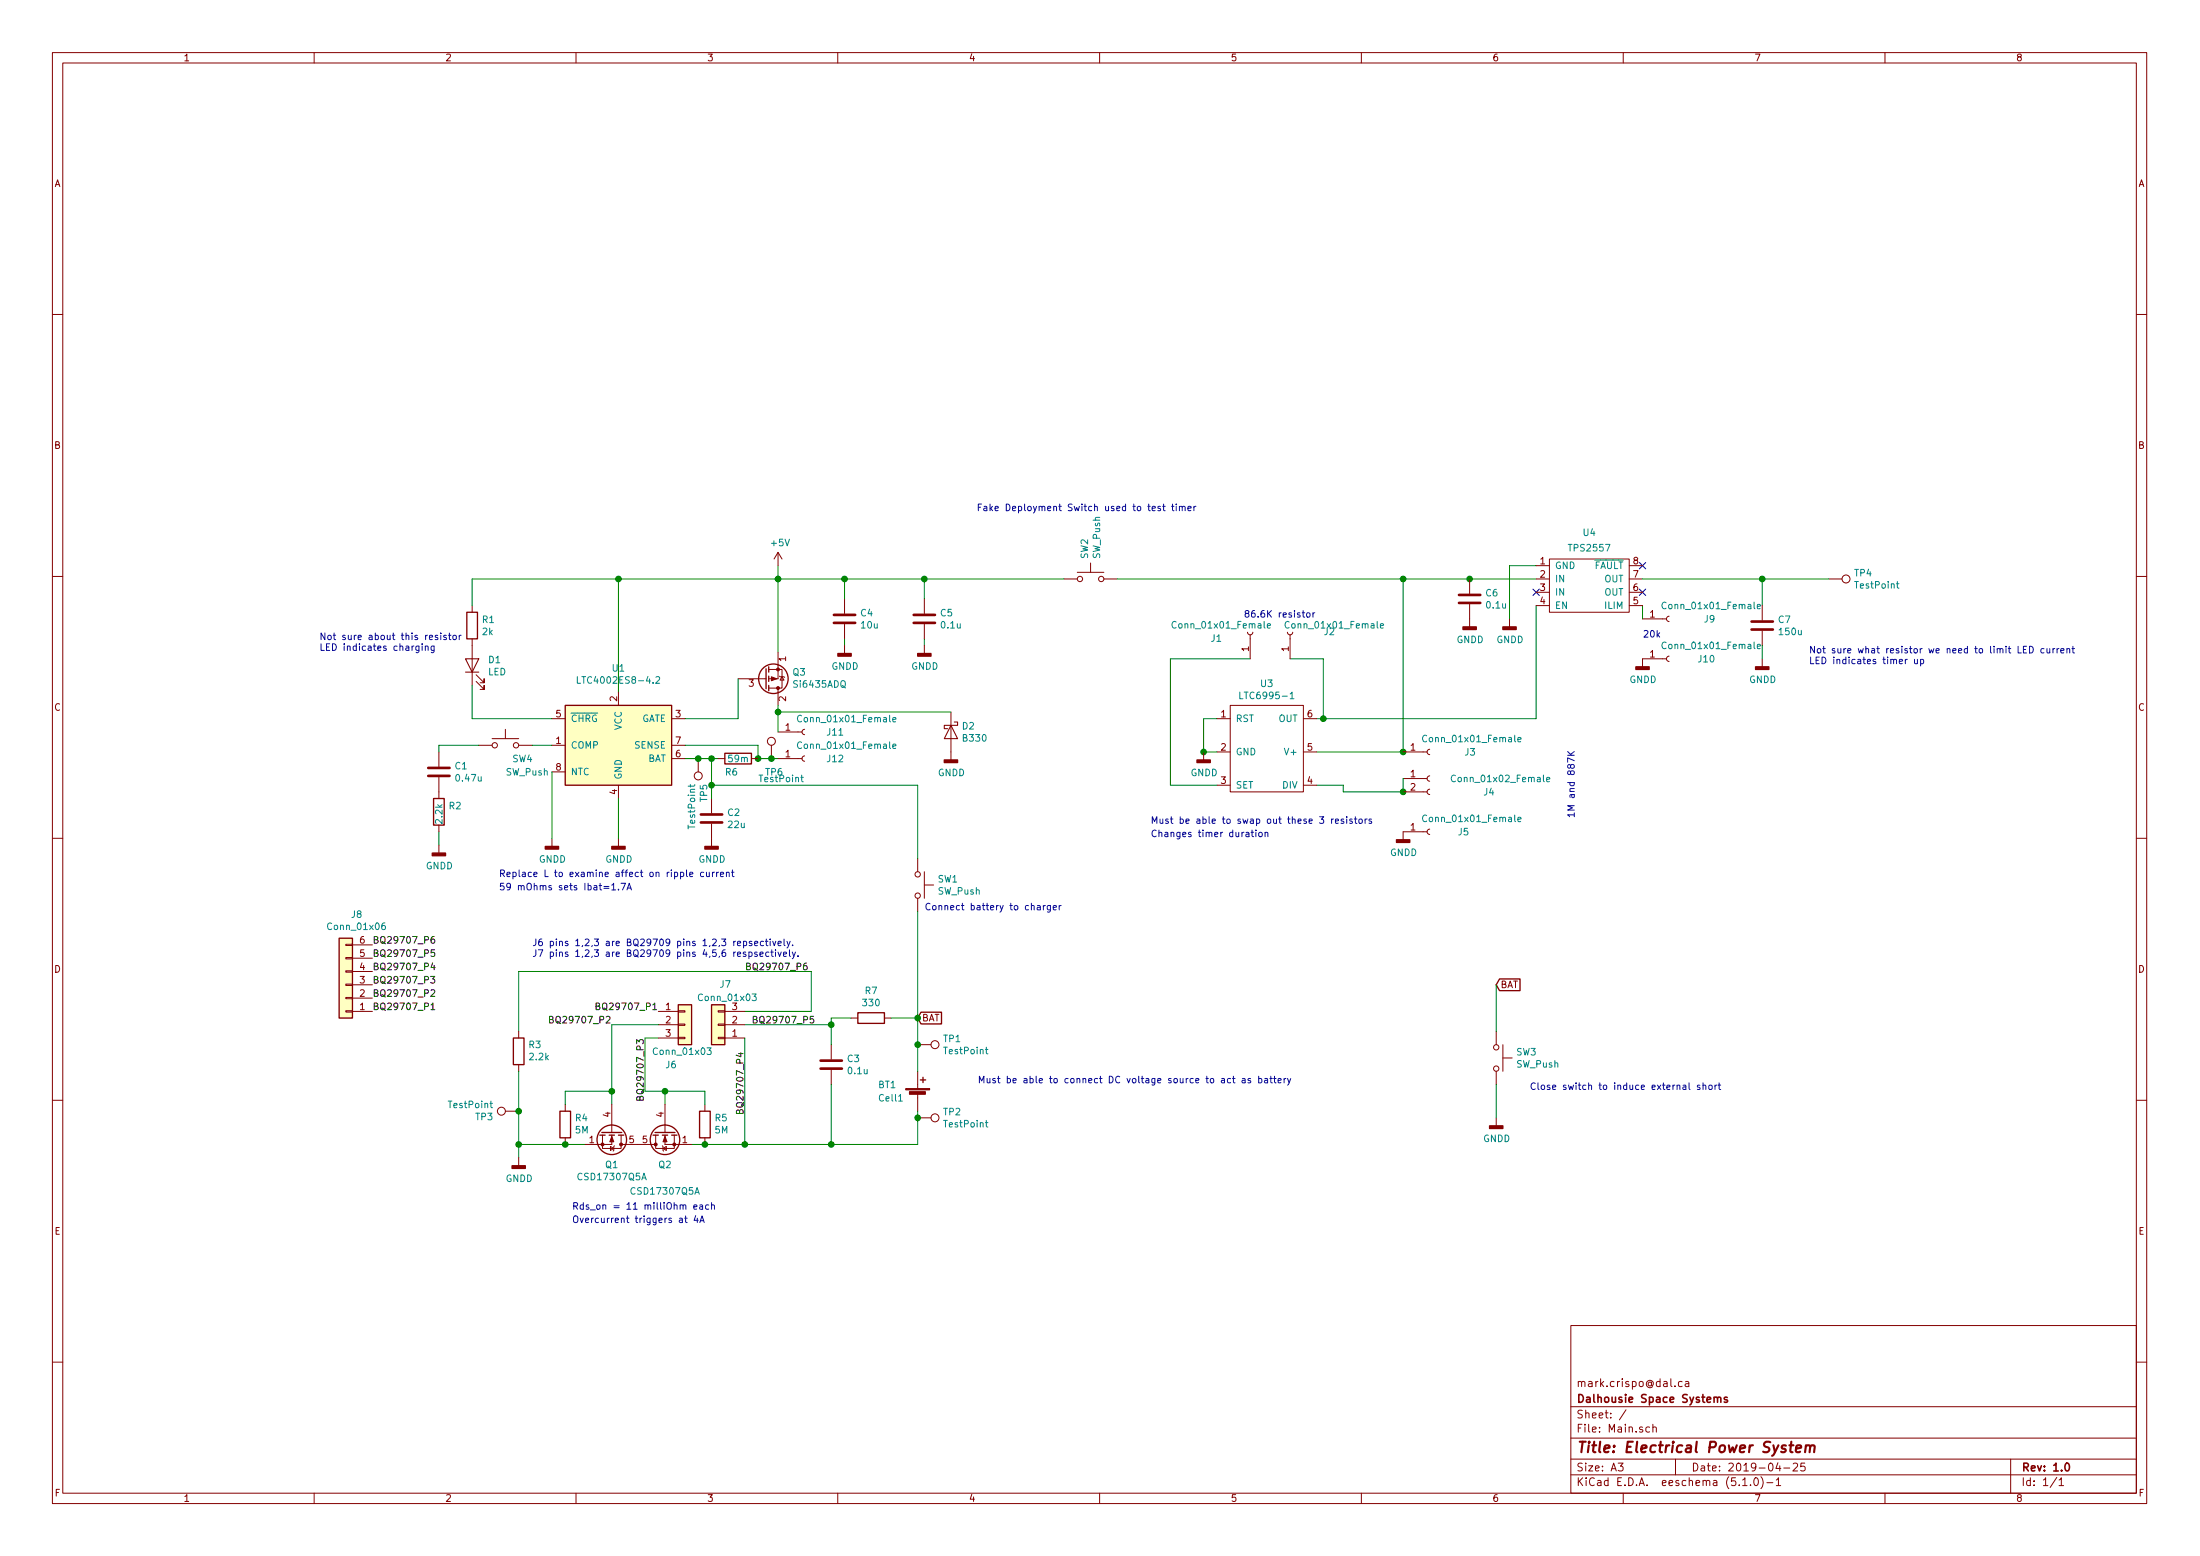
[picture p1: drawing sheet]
<svg xmlns="http://www.w3.org/2000/svg" width="420mm" height="297mm" viewBox="0 0 420 297" stroke-linecap="round" stroke-linejoin="round" font-family="sans-serif">
<g fill="none" stroke="#840000" stroke-width=".19">
<path d="M10 10h400v277h-400zM12 12h396v273.1h-396zM60 10v2M110 10v2M160 10v2M210 10v2M260 10v2M310 10v2M360 10v2M10 60h2M408 60h2M10 110h2"/>
<path d="M90.2 115.6v1.3M148.6 105.4v2.6M148.6 105.4l-.8 1.3M148.6 105.4l.8 1.3M161.3 114.3v2.8M161.3 119.2v2.8M176.5 114.3v2.8M176.5 119.2v2.8M203.2 110.5h2.5M205.7 109.3h5.1M208.3 107.5v1.8M210.8 110.5h2.6"/>
<path d="M280.7 110.5v2.8M280.7 115.4v4.3M288.3 118.1v1.6M293.4 110.5h2.5M293.4 108h2.5M293.4 113.1h2.5M293.4 115.6h2.5M295.9 106.7h15.2v10.2h-15.2zM311.1 110.5h2.6M311.1 108h2.6M311.1 113.1h2.6M311.1 115.6h2.6"/>
<path d="M313.7 118.1h4.6M318.8 117.6l-.3 .1-.2 .4 .1 .4 .4 .2M336.5 115.6v2.8M349.2 110.5h2.6M408 110h2M90.2 122v8.8M90.9 130.1l1.6 1.5v-.8v.8h-.8M90.9 128.8l1.6 1.5v-.7v.7h-.8M96.5 139.2v1.8M105.4 137.2h2.5M118.1 132.1v2.6M128.3 137.2h2.5"/>
<path d="M141 129.6h5M146.1 129.6h.2M146.8 127.8h2.6v3.6h-.8M146.8 131.4h1.8M148.6 124.5v5.1h-1.8M148.6 131.4v3.3M148.6 139.7h4.6M148.8 129.1l1.1 .2M149.4 129.2l.3 .6h-.7zM153.7 139.2l-.3 .1-.2 .4 .1 .3 .4 .2M161.3 123.2v1.6M176.5 123.2v1.6"/>
<path d="M181.6 135.9v9.2M232.4 137.2h2.5M234.9 134.7h14v16.5h-14zM238.3 120.7l.1 .3 .3 .2 .4-.1 .2-.4M238.8 121.2v4.6M245.9 120.7l.1 .3 .3 .2 .4-.1 .2-.4M246.4 121.2v4.6M248.9 137.2h2.6M318.3 125.8h-4.6v1.5M318.8 125.3l-.3 .1-.2 .3 .1 .4 .4 .2M336.5 120.4v2.8M336.5 125.8v1.5"/>
<path d="M83.8 143.5v2.8M83.8 148.4v4M83.8 157.5v1.3M91.4 142.3h2.6M94 141h5.1M99.1 142.3h2.5M105.4 142.3h2.5M105.4 147.4h2.5M118.1 149.9v2.5M128.3 142.3h2.5M128.3 144.8h2.5M133.3 144.8v2.6"/>
<path d="M135.9 152.4v2.8M135.9 157.3v4.3M137.2 144.8h1.2M143.5 144.8h1.3M147.3 142.3v2.5M148.6 144.8h4.6M153.7 144.3l-.3 .1-.2 .3 .1 .4 .4 .2M229.9 143.5v1.6M232.4 143.5h2.5M232.4 149.9h2.5M248.9 143.5h2.6M248.9 149.9h2.6"/>
<path d="M268 143.5h4.5M268 151.2h4.5M268 148.6h4.5M272.5 158.8h-4.5v1.5M273 143l-.3 .1-.2 .4 .1 .4 .4 .2M273 150.7l-.3 .1-.2 .3 .1 .4 .4 .2M273 148.1l-.3 .1-.2 .4 .1 .3 .4 .2M273 158.3l-.3 .1-.2 .3 .1 .4 .4 .2M10 160h2M83.8 161.3v1.6M105.4 160.1v1.5M118.1 160.1v1.5"/>
<path d="M175.3 163.9v2.5M175.3 171.5v2.5M176.5 166.4v5.1M176.5 168.9h1.8M408 160h2M66 180.2h1.3v.3h-1.3zM66 182.8h1.3v.2h-1.3zM66 185.3h1.3v.3h-1.3zM66 187.9h1.3v.2h-1.3zM66 190.4h1.3v.3h-1.3zM66 192.9h1.3v.3h-1.3zM67.3 193.1h3.8"/>
<path d="M67.3 190.5h3.8M67.3 188h3.8M67.3 185.5h3.8M67.3 182.9h3.8M67.3 180.4h3.8M99.1 196.9v1.3M125.7 193.1h3.8M125.7 195.6h3.8M125.7 198.2h3.8M129.5 198h1.3v.3h-1.3zM129.5 195.5h1.3v.2h-1.3zM129.5 192.9h1.3v.3h-1.3z"/>
<path d="M137.2 192.9h1.2v.3h-1.2zM137.2 195.5h1.2v.2h-1.2zM137.2 198h1.2v.3h-1.2zM138.4 193.1h3.8M138.4 195.6h3.8M138.4 198.2h3.8M158.7 199.4v2.8M162.6 194.3h1.2M168.9 194.3h1.3M175.3 199.4h2.5M285.7 196.9v2.5M287 199.4v5.1"/>
<path d="M10 210h2M96.5 212.1h2.6M99.1 203.2v1.3M107.9 210.9v1.2M107.9 217.2v1.3M115.1 216.7v2.5h3.5v-.7M116.6 218.9l.6 .3-.6 .4zM116.8 210.9v5.3M116.8 216.7v1.8h-5M117.3 218.7l-.2 1M118.6 216.7v1.8M118.6 218.5h6.6"/>
<path d="M125.2 216.7v1.8M126.5 218.7l.2 1M126.6 219.2l.7-.3v.7zM127 216.7v1.8h5.1M127 210.9v5.3M128.8 216.7v2.5h-3.6v-.7M134.6 210.9v1.2M134.6 217.2v1.3M158.7 204.3v2.7M175.3 204.5v3.3M175.3 208.8v3.3M175.3 213.4h2.5"/>
<path d="M285.7 204.5v2.5M285.7 213.4v1.5M287 202h1.8M408 210h2M99.1 221v1.5M300 253h108v32.1h-108zM10 260h2M300 278.5h108M300 274.5h108M300 268.5h108M309 279.3h1l-.5 .6 .4 .1v.7l-.2 .1-.7-.1M310.5 269.1l-1.2 2"/>
<path d="M315 272.5l-.4-.1-.3 .3 .1 .6 .2 .1 .4-.1M315.7 272.5a.37 .37 0 0 1 .6 .1v.8M315.7 271.9v1.5M320 278.5v3M321.3 263.8l-.5-.1-.3 .3 .1 .6 .2 .1 .5-.1M321.9 263.8h.6v.9M322.5 264.1h-.5l-.2 .2 .2 .4 .5-.1M339.5 279.2l-.3 1.1h.9M339.9 279.8v1M342.5 279.5l.5-.2 .3 .2v.2l-.9 1.1h.9M344.7 279.3h-.7l-.1 .7 .2-.1h.5l.2 .3-.1 .5-.3 .1-.5-.1M384 278.5v6.6"/>
<path d="M408 260h2M60 285.1v1.9M110 285.1v1.9M160 285.1v1.9M210 285.1v1.9M260 285.1v1.9M300 281.5h108M310 285.1v1.9M332.8 282.5l.4-.4v1.5M332.8 283.6h.9M334.3 283.5v.1M335.2 282.2l.1-.1a.8 .8 0 0 1 .5 .8 .8 .8 0 0 1-.5 .7 1 1 0 0 1-.1-1.4z"/>
<path d="M336.3 281.9a1.71 1.71 0 0 1 0 2.3M337.4 283h1.2M339.2 282.5l.4-.4v1.5M339.2 283.6h.9M340.7 280.2h1.1M360 285.1v1.9M392.8 282l-1.3 2M393.2 282.5l.5-.4v1.5M393.2 283.6h.9"/>
<circle cx="206.2" cy="110.5" r=".51"/>
<circle cx="210.3" cy="110.5" r=".51"/>
<circle cx="352.6" cy="110.5" r=".76"/>
<circle cx="94.5" cy="142.3" r=".51"/>
<circle cx="98.6" cy="142.3" r=".51"/>
<circle cx="133.3" cy="148.1" r=".76"/>
<circle cx="147.3" cy="141.5" r=".76"/>
<circle cx="175.3" cy="171" r=".51"/>
<circle cx="175.3" cy="166.9" r=".51"/>
<circle cx="178.6" cy="199.4" r=".76"/>
<circle cx="285.7" cy="199.9" r=".51"/>
<circle cx="95.8" cy="212.1" r=".76"/>
<circle cx="178.6" cy="213.4" r=".76"/>
<circle cx="285.7" cy="204" r=".51"/>
</g>
<path d="M327.4 266.8a.37 .37 0 0 1 .6 .1v.8M328 266.9l.2-.2 .4 .1 .1 .9M329.9 266.8a.37 .37 0 0 0-.6 .1l.1 .2 .5 .2v.1l-.2 .3-.4-.1M394.5 279.5l.2-.2a.81 .81 0 0 1 .6 .6 .81 .81 0 0 1-.3 .8l-.1 .1a.79 .79 0 0 1-.4-1.3z" fill="none" stroke="#840000" stroke-width=".3"/>
<path d="M341.7 275.9h.8M342.1 275.2l-.2 1.7 .1 .2 .3 .1M343 276.6l1-.2-.1-.4h-.7l-.2 .9 .2 .3 .6-.1M344.9 276.1l.3-.2 .4 .1v1.2M344.9 275.9l-.2 1.3M345.7 276.2a.47 .47 0 0 1 .5-.3 .47 .47 0 0 1 .4 .3l-.1 1" fill="none" stroke="#840000" stroke-width=".41"/>
<g fill="#008400" stroke="#008400" stroke-width=".25">
<circle cx="229.9" cy="143.5" r=".51"/>
<circle cx="268" cy="110.5" r=".51"/>
<circle cx="280.7" cy="110.5" r=".51"/>
<circle cx="268" cy="143.5" r=".51"/>
<circle cx="252.7" cy="137.2" r=".51"/>
<circle cx="158.8" cy="218.5" r=".51"/>
<circle cx="108" cy="218.5" r=".51"/>
<circle cx="134.6" cy="218.5" r=".51"/>
<circle cx="99.1" cy="218.5" r=".51"/>
<circle cx="135.9" cy="144.8" r=".51"/>
<circle cx="148.6" cy="135.9" r=".51"/>
<circle cx="161.3" cy="110.5" r=".51"/>
<circle cx="148.6" cy="110.5" r=".51"/>
<circle cx="135.9" cy="149.9" r=".51"/>
<circle cx="176.5" cy="110.5" r=".51"/>
<circle cx="175.3" cy="199.4" r=".51"/>
<circle cx="175.3" cy="213.4" r=".51"/>
<circle cx="175.3" cy="194.3" r=".51"/>
<circle cx="118.1" cy="110.5" r=".51"/>
<circle cx="99.1" cy="212.1" r=".51"/>
<circle cx="268" cy="151.2" r=".51"/>
<circle cx="127" cy="208.3" r=".51"/>
<circle cx="116.8" cy="208.3" r=".51"/>
<circle cx="158.8" cy="195.6" r=".51"/>
<circle cx="142.2" cy="218.5" r=".51"/>
<circle cx="336.5" cy="110.5" r=".51"/>
<circle cx="144.8" cy="144.8" r=".51"/>
<circle cx="147.3" cy="144.8" r=".51"/>
<circle cx="133.4" cy="144.8" r=".51"/>
</g>
<g fill="#840000" stroke="#840000" stroke-width=".25">
<path d="M228.6 145.1h2.5v.5h-2.5z"/>
<path d="M279.4 119.7h2.5v.5h-2.5z"/>
<path d="M335.3 127.3h2.5v.5h-2.5z"/>
<path d="M312.4 127.3h2.6v.5h-2.6z"/>
<path d="M287 119.7h2.6v.5h-2.6z"/>
<path d="M97.8 222.5h2.5v.5h-2.5z"/>
<path d="M82.5 162.9h2.6v.5h-2.6z"/>
<path d="M160 124.8h2.6v.5h-2.6z"/>
<path d="M175.3 124.8h2.5v.5h-2.5z"/>
<path d="M116.8 161.6h2.6v.5h-2.6z"/>
<path d="M134.6 161.6h2.6v.5h-2.6z"/>
<path d="M104.1 161.6h2.6v.5h-2.6z"/>
<path d="M284.5 214.9h2.5v.5h-2.5z"/>
<path d="M266.7 160.3h2.5v.5h-2.5z"/>
<path d="M180.3 145.1h2.6v.5h-2.6z"/>
</g>
<g fill="none" stroke="#008400" stroke-width=".19">
<path d="M118.1 110.5v21.6M148.6 108v16.5M161.3 110.5v3.8M176.5 110.5v3.8M203.2 110.5h-113v5.1M213.4 110.5h80M268 110.5v33h-16.5M293.4 115.6v21.6h-41.9M293.4 108h-5.1v10.1M313.7 110.5h35.5M313.7 115.6v2.5M336.5 110.5v5.1"/>
<path d="M90.2 130.8v6.4h15.2M141 129.6v7.6h-10.2M148.6 134.7v5M148.6 135.9h33M161.3 122v1.2M176.5 122v1.2M232.4 137.2h-2.5v6.3h2.5M238.8 125.8h-15.3v24.1h8.9M246.4 125.8h6.3v11.4M336.5 123.2v2.6M83.8 158.8v2.5M91.4 142.3h-7.6v1.2"/>
<path d="M101.6 142.3h3.8M105.4 147.4v12.7M118.1 152.4v7.7M130.8 142.3h14v2.5h3.8M130.8 144.8h6.4M135.9 149.9h39.4v14M135.9 144.8v7.6M268 148.6v2.6h-11.5v-1.3h-5M175.3 174v30.5M125.7 198.2h-2.5v10.1h11.4v2.6M125.7 195.6h-8.9v15.3M142.2 193.1h12.7v-7.6h-55.8v11.4"/>
<path d="M142.2 195.6h16.5M142.2 198.2v20.3M162.6 194.3h-3.9v5.1M170.2 194.3h5.1M285.7 188v8.9M99.1 204.5v16.5M99.1 218.5h12.7M116.8 208.3h-8.9v2.6M127 208.3v2.6M158.7 207v11.5M175.3 212.1v6.4h-43.2M285.7 207v6.4"/>
</g>
<path d="M292.8 112.5l1.2 1.2M294 112.5l-1.2 1.2M313.1 112.5l1.2 1.2M313.1 107.4l1.2 1.2M314.3 112.5l-1.2 1.2M314.3 107.4l-1.2 1.2" fill="none" stroke="#000084" stroke-width=".19"/>
<g fill="none" stroke="#840000" stroke-width=".51">
<path d="M159.3 118.9h4M159.3 117.4h4M174.5 118.9h4.1M174.5 117.4h4.1M278.6 115.1h4.1M278.6 113.6h4.1M334.5 118.7h4.1M334.5 120.2h4.1M81.8 148.1h4.1M81.8 146.6h4.1M133.9 157h4M133.9 155.5h4"/>
<path d="M156.7 204h4.1M156.7 202.5h4.1"/>
</g>
<g fill="none" stroke="#0000c2" stroke-width=".19">
<path d="M186.8 96.8h.5M187.5 96.2h-.7v1.3M187.9 96.7h.5l.1 .8M188.5 97l-.6 .2v.2h.6M189.1 96.2v1.3M189.2 97l.4 .5M189.6 96.7l-.5 .4M190 97.1l.7-.1-.1-.3h-.4l-.2 .1 .1 .6h.5M226.9 97.1l.6-.1-.1-.3h-.3l-.2 .1v.6h.5M228 96.7v.8M228.4 96.7l-.4 .2M248.7 117h.5"/>
<path d="M248.9 116.5v1.1l.3 .2M249.6 117.1l.2-.1 .3 .1 .1 .5-.1 .2h-.3l-.2-.1zM250.7 117v.8M251.1 117l-.4 .2M80 123.3v1.2l-.2 .1-.3-.1M80 123.4l-.3-.1-.3 .3 .1 .5h.5M80.6 122.9v.1M80.6 123.3v.9M81.2 123.5l.2-.2 .3 .1 .1 .8M81.2 123.3v.9M82.9 123.3v1.2l-.2 .1-.3-.1M82.9 123.4l-.4-.1-.2 .3 .1 .5h.5"/>
<path d="M83.6 121.3h-.3l-.2 .1 .1 .2 .4 .2v.3h-.5M84.2 120.8v.2M84.2 121.3v.8M85.2 121.3h-.3l-.2 .1 .1 .2 .4 .2v.3h-.5M85.6 121.3h.5M85.8 120.8v1.1l.3 .2M86.5 121.4l.2-.1 .4 .1v.5l-.1 .2h-.3l-.2-.1zM87.7 121.3v.8M88.1 121.3l-.4 .2M363.9 125.9v.8M364.3 125.9l-.4 .2M365.6 125.9l.1 .8h.3l.2-.1"/>
<path d="M366.2 125.9v.8M366.8 125.9h.4l.2 .2-.1 .6h-.5M366.8 125.9v1.2M385.4 123.4v1.2h.6M386.4 124h.5M387 123.4h-.6v1.2h.6M387.6 123.4a.64 .64 0 0 1 .7 .6 .64 .64 0 0 1-.7 .6zM390.4 123.9l-.4-.1-.2 .2 .1 .6h.5M390.9 123.8l.1 .8h.3l.2-.1M391.5 123.8v.8M392.1 123.8v.8M392.4 123.8l-.3 .2"/>
<path d="M392.9 123.8v.8M393.2 123.8l-.3 .2M393.6 124.2l.6-.1-.1-.2-.3-.1-.2 .2v.6h.5M394.7 123.9l.2-.1 .3 .1 .1 .7M394.7 123.8v.8M395.7 123.8h.5M395.9 123.4v1.1l.3 .1M238.9 158.9h.5M239.1 158.5v1l.3 .2M239.9 158.5v.1M239.9 158.9v.8M240.5 158.9h.3l.3 .2-.2 .6h-.3l-.2-.2z"/>
<path d="M241.6 159l.2-.1h.3v.8M241.6 158.9v.8M254.3 156.3v.9M254.7 156.3l-.4 .3M255 156.8l.6-.1v-.3l-.4-.1-.2 .2 .1 .6h.5M256.6 156.4l-.3-.1-.2 .2 .1 .2 .4 .1v.3h-.5M257.2 155.9v.1M257.2 156.3v.9M258.2 156.4l-.3-.1-.1 .2v.2l.4 .1v.3h-.4M258.6 156.3h.6M258.9 155.9v1.1l.3 .2M259.6 156.4l.5 .1 .1 .5-.2 .1-.3 .1-.1-.1-.1-.5z"/>
<path d="M260.7 156.3v.9M261.1 156.3l-.4 .3M261.9 156.4l-.3-.1-.2 .2 .1 .2 .4 .1v.3h-.5M299.4 144.2h1.3M299.4 143.5l.7 .7M300.7 145.2l-1.3-.5v.8M300.7 143.5l-.8 .5M116.8 169l.4-.4v1.3M116.8 169.9h.8M118.1 169.8v.1M118.6 168.6h.9l-.6 1.3M119.7 169.9l.5-1.3 .4 1.3"/>
<path d="M119.9 169.5h.6M131.1 166.1v1.1l.2 .1M131.7 166.9l.6-.1v-.2l-.4-.1-.2 .2 .1 .6h.5M134.4 166.6l-.4-.1-.2 .2 .1 .6h.5M134.9 166.5l.1 .8h.3l.2-.1M135.5 166.5v.8M136.1 166.5v.8M136.4 166.5l-.3 .2M136.9 166.5v.8M137.2 166.5l-.3 .2M137.6 166.9l.6-.1-.1-.2-.3-.1-.2 .2v.6h.5M138.7 166.6l.2-.1 .3 .1 .1 .7"/>
<path d="M138.7 166.5v.8M139.7 166.5h.5M139.9 166.1v1.1l.3 .1M142 179.7h.4l.2 .2-.1 .6h-.5M142 179.7v1.3M143.6 179.7h-.3l-.2 .2 .1 .1 .4 .2v.3h-.5M145.8 179.7h-.4l-.2 .2 .1 .6h.5M146.2 179.7h.5M146.4 179.3v1.1l.3 .1M147.1 179.3v.1M147.1 179.7v.8M147.6 179.7l.3 .8 .3-.8"/>
<path d="M149.7 179.3v1.1l.2 .1M150.3 179.7l.3 .8M150.9 179.7l-.4 1.1-.2 .2M198.1 172.9h.5l.1 .8M198.7 173.2h-.5l-.1 .2v.2h.6M199.3 172.9v.8M199.6 172.9l-.3 .2M200.6 172.9v1l-.2 .2h-.3M200.6 172.9h-.4l-.2 .2 .1 .5h.5M201.1 173.3l.7-.1-.1-.3h-.4l-.2 .1 .1 .6h.5M202.3 172.9v.8M202.7 172.9l-.4 .2"/>
<path d="M142.4 181.8l-.3-.1-.2 .2 .1 .2 .4 .1v.3h-.5M143 181.8l.4-.1 .2 .3-.1 .5h-.5M143 181.7v1.3M144.1 180.1l.6-.1v-.3h-.4l-.2 .2 .1 .6h.5M144.6 181.8l-.3-.1-.2 .2 .1 .2 .4 .1v.3h-.5M145.1 182.2l.6-.1v-.3l-.4-.1-.2 .2 .1 .6h.5M146.8 181.8l-.3-.1-.3 .3 .2 .5h.4M147.2 181.7h.5M147.4 181.3v1.1l.3 .2M148.1 181.3v.1M148.1 181.7v.9M148.6 180.1l.6-.1-.1-.3h-.3l-.2 .2 .1 .6h.4"/>
<path d="M148.6 181.7l.3 .9 .3-.9M149.6 182.2l.6-.1v-.3l-.4-.1-.2 .2 .1 .6h.5M150.8 181.3v1.1l.2 .2M151.3 181.7l.3 .9M151.4 180.4v.1M151.9 181.7l-.4 1.2-.2 .1M152.4 182.5v.1M235 205.9h-.4l-.2 .2 .1 .6h.5M235.4 205.9h.5M235.6 205.4v1.1l.3 .2M237.3 205.9h.4l.1 .8M237.8 206.2h-.4l-.2 .2 .2 .3h.4"/>
<path d="M238.8 205.9h-.3l-.2 .2 .1 .1 .4 .2v.3h-.5M240.4 205.9h.4l.2 .2-.1 .6h-.5M240.4 205.4v1.3M241.6 205.9h.4l.1 .8M242.1 206.2h-.4l-.2 .2 .2 .3h.4M242.5 205.9h.5M242.7 205.4v1.1l.3 .2M243.2 205.9h.5M243.4 205.4v1.1l.3 .2M244.1 206.3l.6-.1-.1-.3h-.3l-.2 .2v.6h.5M245.2 205.9v.8M245.6 205.9l-.4 .2"/>
<path d="M245.9 205.9l.3 .8M246.5 205.9l-.4 1.1-.2 .1M321.4 207.2h.5l.1 .8M322 207.5h-.4l-.2 .2v.2h.6M322.6 206.7v1.1l.2 .2M324.6 207.2l-.3-.1-.1 .2v.2l.4 .1v.3h-.4M325.2 207.3l.2-.2 .3 .1 .1 .8M325.2 206.7v1.3M326.4 207.3l.2-.2 .3 .2 .1 .5-.1 .1-.3 .1-.2-.1zM327.5 207.1v.9M327.9 207.1l-.4 .3M328.1 207.1h.5"/>
<path d="M328.3 206.7v1.1l.3 .2M129.8 232.6h.5v.8M130.3 232.9h-.4l-.2 .2 .2 .3 .4-.1M130.8 232.5h.4M130.9 232.1v1.1l.3 .2M132.5 230.4l.6-.1-.1-.2-.3-.1-.2 .2 .1 .6h.4M132.9 232.1l-.3 .9h.7M133.2 232.5v.9M133.7 230.1h.4l.1 .7M133.7 233.4l.4-1.3 .4 1.3M133.8 233h.6M134.2 230.3l-.4 .1-.2 .1 .1 .3h.5"/>
<path d="M135.4 230.1l-.4-.1-.3 .2 .2 .6h.5M135.9 230.1l.2-.1 .3 .1v.7M135.9 229.6v1.2"/>
</g>
<g fill="none" stroke="#008484" stroke-width=".19">
<path d="M224.6 118.8a.6 .6 0 0 0-.8 .4 .6 .6 0 0 0 .6 .7l.2-.1M242 119.5l.6-.1v-.3h-.4l-.2 .1 .1 .6h.5M246.2 118.8a.6 .6 0 0 0-.8 .4 .6 .6 0 0 0 .6 .7l.2-.1M263.6 119.5l.6-.1v-.3h-.4l-.2 .1 .1 .6h.5M318.2 115.1a.6 .6 0 0 0-.8 .4 .6 .6 0 0 0 .6 .7l.2-.1M335.6 115.8l.6-.1-.1-.3h-.3l-.2 .2 .1 .6h.4M362.2 111.4h.5M362.4 111v1.1l.3 .2M110.3 129.2v1.2h.6M125.3 129.3l.5-.1 .2 .3-.8 .9h.8M153.1 136.7a.6 .6 0 0 0-.8 .4 .6 .6 0 0 0 .6 .7l.2-.1M170.5 137.4l.6-.1-.1-.3h-.3l-.2 .1 .1 .7h.4"/>
<path d="M236.8 132.1v1.3h.6M246.4 132.5l.4-.4v1.3M246.4 133.4h.7M318.2 122.7a.6 .6 0 0 0-.8 .4 .6 .6 0 0 0 .6 .7l.2-.1M335.6 123.4l.6-.1-.1-.3h-.3l-.2 .2 .1 .6h.4M131.9 149.8v.5M132.7 149.8l-.2 .3h-1.1M152.9 148.4h.5M153.1 141.7a.6 .6 0 0 0-.8 .5 .6 .6 0 0 0 .6 .7l.2-.1M153.1 148v1.1l.3 .1M170.5 142.5l.6-.1-.1-.3-.3-.1-.2 .2 .1 .6h.4M272.5 140.5a.6 .6 0 0 0-.9 .4 .6 .6 0 0 0 .6 .7l.3-.1"/>
<path d="M272.5 155.7a.6 .6 0 0 0-.9 .4 .6 .6 0 0 0 .6 .8l.3-.2M278 148.1a.6 .6 0 0 0-.9 .4 .6 .6 0 0 0 .6 .7l.3-.1M289.9 141.2l.6-.1-.1-.3h-.3l-.2 .2v.6h.5M289.9 156.4l.6-.1-.1-.2-.3-.1-.2 .2v.6h.5M295.4 148.8l.6-.1-.1-.3h-.3l-.2 .2v.6h.5M73.5 176.2l-.4 .1a.87 .87 0 0 0 0 1.2l.5-.2v-.5l-.5-.1-.2 .2M143.6 189.7h.8l-.4 .5 .4 .2-.1 .6h-.5l-.2-.1M188.4 199.9v1.1l.3 .2M93.6 210.6h.5M93.8 210.2v1.1l.3 .2M135 200h.8l-.4 .5 .4 .1-.1 .7h-.5l-.2-.1M188.2 200.3h.5"/>
<path d="M188.2 214.3h.5M188.4 213.9v1.1l.3 .1"/>
</g>
<g fill="#840000" stroke="#840000" stroke-width=".19">
<path d="M173 207.8h4.5v.3h-4.5z"/>
<path d="M173.7 208.4h3v.5h-3z"/>
<path d="M147.3 129.2l1 .4-1 .4z"/>
<path d="M116.8 217l.4 1h-.7z"/>
<path d="M127 217l.4 1h-.8z"/>
<circle cx="148.6" cy="127.8" r=".28"/>
<circle cx="148.6" cy="131.4" r=".28"/>
<circle cx="115.1" cy="218.5" r=".28"/>
<circle cx="118.6" cy="218.5" r=".28"/>
<circle cx="128.8" cy="218.5" r=".28"/>
<circle cx="125.2" cy="218.5" r=".28"/>
</g>
<g fill="none" stroke="#840000" stroke-width=".25">
<path d="M89.2 116.9h2v5.1h-2zM107.9 134.7h20.4v15.2h-20.4zM146.3 127.7v3.8M146.8 127.3v1M146.8 129.1v1M146.8 130.8v1.1M82.8 152.4h2v5.1h-2zM138.4 143.8h5.1v2h-5.1zM64.8 179.1h2.5v15.2h-2.5zM98 198.2h2.1v5h-2.1zM129.5 191.8h2.6v7.6h-2.6zM135.9 191.8h2.5v7.6h-2.5z"/>
<path d="M163.8 193.3h5.1v2.1h-5.1zM175.9 193.2h3.9v2.3h-3.9l-.6-1.2zM286.4 186.9h3.9v2.2h-3.9l-.7-1.1zM106.9 212.1h2.1v5.1h-2.1zM114.6 216.7h1M114.9 216.2h3.8M116.3 216.7h1M118.1 216.7h1M124.7 216.7h1M125.1 216.2h3.8M126.5 216.7h1M128.3 216.7h1"/>
<path d="M133.6 212.1h2v5.1h-2zM175.8 206.2h1M176.3 205.6v1.1"/>
<circle cx="147.7" cy="129.6" r="2.82"/>
<circle cx="116.8" cy="217.6" r="2.82"/>
<circle cx="127" cy="217.6" r="2.82"/>
</g>
<g fill="#ffffc2" stroke="#ffffc2" stroke-width=".19">
<path d="M107.9 134.7h20.4v15.2h-20.4z"/>
<path d="M129.5 191.8h2.6v7.6h-2.6z"/>
<path d="M64.8 179.1h2.5v15.2h-2.5z"/>
<path d="M135.9 191.8h2.5v7.6h-2.5z"/>
</g>
<path d="M88.9 125.8h2.5l-1.2 2.5zM88.9 128.3h2.5M181.6 138.5l1.3 2.5h-2.6zM182.2 137.8h.7v.7h-2.6v.6h.7" fill="none" stroke="#840000" stroke-width=".2"/>
<g fill="none" stroke="#000" stroke-width=".19">
<path d="M82.9 178.8l-.4 .1a.87 .87 0 0 0 0 1.1l.5-.1v-.5l-.5-.1-.2 .2M82.2 186.4h.8l-.4 .5 .4 .1v.5l-.2 .2-.6-.2M82.3 191.8l.4-.3v1.2M82.3 189.1l.5-.2 .2 .4-.8 .9h.8M82.3 192.7h.7M82.6 183.8l-.3 .9h.8M82.9 184.3v.8M83 181.3h-.6l-.1 .6 .2-.1 .5 .1v.6l-.2 .1-.5-.1M105 194.6h.5l.1-.5-.6-.1v1.3h.4l.3-.2v-.2l-.3-.3M113.8 192.1l.6-.1 .1-.4-.7-.1v1.2h.5l.3-.2v-.2l-.3-.2M154 183.9h-.3a.87 .87 0 0 0 0 1.2l.4-.1v-.5l-.4-.2-.3 .3M155.4 194h-.6l-.1 .6 .2-.1 .5 .1v.6l-.2 .1-.5-.1"/>
<path d="M122.2 209.6l.2-.3h.2l.3 .2v.5h-1.3l.1-.6 .4 .1 .1 .5M141.2 212.1l.3-.3h.2l.2 .3v.5h-1.3l.2-.7 .4 .1v.6"/>
</g>
<text font-size="2.8" fill="#840000" x="301" y="277.3">Title: Electrical Power System</text>
<g font-size="2.1" fill="#840000">
<text x="301" y="267.8">Dalhousie Space Systems</text>
<text x="301" y="264.8">mark.crispo@dal.ca</text>
<text x="301" y="273.5">File: Main.sch</text>
<text x="301" y="270.8">Sheet: /</text>
<text x="301" y="280.9">Size: A3</text>
<text x="323" y="280.9">Date: 2019-04-25</text>
<text x="386" y="280.9">Rev: 1.0</text>
<text x="301" y="283.7">KiCad E.D.A. eeschema (5.1.0)-1</text>
<text x="386" y="283.7">Id: 1/1</text>
</g>
<g font-size="1.8" fill="#840000">
<text x="35" y="11.7">1</text>
<text x="85" y="11.7">2</text>
<text x="135" y="11.7">3</text>
<text x="185" y="11.7">4</text>
<text x="235" y="11.7">5</text>
<text x="285" y="11.7">6</text>
<text x="335" y="11.7">7</text>
<text x="385" y="11.7">8</text>
<text x="10.4" y="35.7">A</text>
<text x="408.4" y="35.7">A</text>
<text x="10.4" y="85.7">B</text>
<text x="408.4" y="85.7">B</text>
<text x="294.2" y="107.7">1</text>
<text x="311.9" y="107.7">8</text>
<text x="294.2" y="110.3">2</text>
<text x="294.2" y="112.8">3</text>
<text x="311.9" y="112.8">6</text>
<text x="311.9" y="110.3">7</text>
<text x="294.2" y="115.4">4</text>
<text x="311.9" y="115.4">5</text>
<text x="315.1" y="117.9">1</text>
<text x="238.5" y="124.3" transform="rotate(-90 238.5 124.3)">1</text>
<text x="246.1" y="124.3" transform="rotate(-90 246.1 124.3)">1</text>
<text x="315.1" y="125.5">1</text>
<text x="143" y="131.1">3</text>
<text x="150.1" y="126.2" transform="rotate(-90 150.1 126.2)">1</text>
<text x="10.4" y="135.7">C</text>
<text x="106.2" y="136.9">5</text>
<text x="117.9" y="133.9" transform="rotate(-90 117.9 133.9)">2</text>
<text x="129.1" y="136.9">3</text>
<text x="150.1" y="133.9" transform="rotate(-90 150.1 133.9)">2</text>
<text x="233.2" y="136.9">1</text>
<text x="249.7" y="136.9">6</text>
<text x="408.4" y="135.7">C</text>
<text x="106.2" y="142">1</text>
<text x="129.1" y="142">7</text>
<text x="150" y="139.5">1</text>
<text x="233.2" y="143.3">2</text>
<text x="249.7" y="143.3">5</text>
<text x="269.4" y="143.3">1</text>
<text x="106.2" y="147.1">8</text>
<text x="129.1" y="144.6">6</text>
<text x="150" y="144.6">1</text>
<text x="233.2" y="149.6">3</text>
<text x="249.7" y="149.6">4</text>
<text x="269.4" y="148.4">1</text>
<text x="117.9" y="151.6" transform="rotate(-90 117.9 151.6)">4</text>
<text x="269.4" y="150.9">2</text>
<text x="269.4" y="158.5">1</text>
<text x="10.4" y="185.7">D</text>
<text x="68.7" y="185.2">4</text>
<text x="68.7" y="182.7">5</text>
<text x="68.7" y="180.1">6</text>
<text x="408.4" y="185.7">D</text>
<text x="68.7" y="190.3">2</text>
<text x="68.7" y="187.7">3</text>
<text x="286.5" y="188.6">BAT</text>
<text x="68.7" y="192.8">1</text>
<text x="127.2" y="192.8">1</text>
<text x="127.2" y="195.4">2</text>
<text x="127.2" y="197.9">3</text>
<text x="139.9" y="197.9">1</text>
<text x="139.9" y="195.4">2</text>
<text x="176" y="195">BAT</text>
<text x="116.6" y="213.2" transform="rotate(-90 116.6 213.2)">4</text>
<text x="126.7" y="213.2" transform="rotate(-90 126.7 213.2)">4</text>
<text x="112.5" y="218.2">1</text>
<text x="120.2" y="218.2">5</text>
<text x="122.7" y="218.2">5</text>
<text x="130.3" y="218.2">1</text>
<text x="10.4" y="235.7">E</text>
<text x="408.4" y="235.7">E</text>
<text x="10.5" y="285.7">F</text>
<text x="35" y="286.7">1</text>
<text x="85" y="286.7">2</text>
<text x="135" y="286.7">3</text>
<text x="185" y="286.7">4</text>
<text x="235" y="286.7">5</text>
<text x="285" y="286.7">6</text>
<text x="335" y="286.7">7</text>
<text x="385" y="286.7">8</text>
<text x="408.5" y="285.7">F</text>
</g>
<g font-size="1.8" fill="#0000c2">
<text x="192.5" y="97.6">Fake Deployment Switch used to test timer</text>
<text x="237.5" y="117.9">86.6K resistor</text>
<text x="61" y="122.2">Not sure about this resistor</text>
<text x="61" y="124.2">LED indicates charging</text>
<text x="313.7" y="121.7">20k</text>
<text x="345.4" y="124.7">Not sure what resistor we need to limit LED current</text>
<text x="345.4" y="126.8">LED indicates timer up</text>
<text x="219.7" y="157.3">Must be able to swap out these 3 resistors</text>
<text x="219.7" y="159.8">Changes timer duration</text>
<text x="300.7" y="156.2" transform="rotate(-90 300.7 156.2)">1M and 887K</text>
<text x="95.2" y="167.4">Replace L to examine affect on ripple current</text>
<text x="95.2" y="170">59 mOhms sets Ibat=1.7A</text>
<text x="176.5" y="173.8">Connect battery to charger</text>
<text x="101.6" y="180.6">J6 pins 1,2,3 are BQ29709 pins 1,2,3 repsectively.</text>
<text x="101.6" y="182.7">J7 pins 1,2,3 are BQ29709 pins 4,5,6 respsectively.</text>
<text x="186.7" y="206.8">Must be able to connect DC voltage source to act as battery</text>
<text x="292.1" y="208.1">Close switch to induce external short</text>
<text x="109.2" y="230.9">Rds_on = 11 milliOhm each</text>
<text x="109.2" y="233.5">Overcurrent triggers at 4A</text>
</g>
<g font-size="1.8" fill="#008484">
<text x="147.4" y="104.3">+5V</text>
<text x="207.8" y="106.7" transform="rotate(-90 207.8 106.7)">SW2</text>
<text x="210.1" y="106.6" transform="rotate(-90 210.1 106.6)">SW_Push</text>
<text x="299.8" y="105.3">TPS2557</text>
<text x="302.4" y="102.3">U4</text>
<text x="283.8" y="113.9">C6</text>
<text x="296.9" y="108.6">GND</text>
<text x="296.9" y="111.2">IN</text>
<text x="296.9" y="113.7">IN</text>
<text x="304.3" y="108.6">FAULT</text>
<text x="306.4" y="113.7">OUT</text>
<text x="306.4" y="111.2">OUT</text>
<text x="354.2" y="110">TP4</text>
<text x="354.4" y="112.4">TestPoint</text>
<text x="92.2" y="118.9">R1</text>
<text x="164.4" y="117.7">C4</text>
<text x="164.5" y="120">10u</text>
<text x="179.7" y="117.7">C5</text>
<text x="179.9" y="120">0.1u</text>
<text x="224.5" y="120">Conn_01x01_Female</text>
<text x="246.1" y="120">Conn_01x01_Female</text>
<text x="284" y="116.2">0.1u</text>
<text x="296.9" y="116.2">EN</text>
<text x="306.6" y="116.2">ILIM</text>
<text x="318.1" y="116.3">Conn_01x01_Female</text>
<text x="325.5" y="118.8">J9</text>
<text x="339.7" y="118.9">C7</text>
<text x="92.2" y="121.2">2k</text>
<text x="231.3" y="122.5">J1</text>
<text x="252.9" y="121.2">J2</text>
<text x="278.2" y="122.8">GNDD</text>
<text x="285.8" y="122.8">GNDD</text>
<text x="318.1" y="123.9">Conn_01x01_Female</text>
<text x="339.9" y="121.2">150u</text>
<text x="93.2" y="128.9">LED</text>
<text x="93.3" y="126.6">D1</text>
<text x="111.2" y="130.5">LTC4002ES8-4.2</text>
<text x="117" y="128.2">U1</text>
<text x="151.5" y="129">Q3</text>
<text x="151.8" y="131.3">Si6435ADQ</text>
<text x="158.8" y="127.8">GNDD</text>
<text x="174" y="127.8">GNDD</text>
<text x="240.8" y="131.2">U3</text>
<text x="311.2" y="130.4">GNDD</text>
<text x="324.4" y="126.5">J10</text>
<text x="334.1" y="130.4">GNDD</text>
<text x="109" y="137.8">CHRG</text>
<text x="122.4" y="137.8">GATE</text>
<text x="153" y="137.9">Conn_01x01_Female</text>
<text x="236" y="137.8">RST</text>
<text x="237.5" y="133.5">LTC6995-1</text>
<text x="244.2" y="137.8">OUT</text>
<text x="109" y="142.9">COMP</text>
<text x="118.7" y="139.4" transform="rotate(-90 118.7 139.4)">VCC</text>
<text x="121.3" y="142.9">SENSE</text>
<text x="153" y="143">Conn_01x01_Female</text>
<text x="158" y="140.4">J11</text>
<text x="183.8" y="139.3">D2</text>
<text x="184" y="141.6">B330</text>
<text x="272.4" y="141.7">Conn_01x01_Female</text>
<text x="86.9" y="146.9">C1</text>
<text x="87.2" y="149.2">0.47u</text>
<text x="96.6" y="148">SW_Push</text>
<text x="97.9" y="145.5">SW4</text>
<text x="109" y="148">NTC</text>
<text x="118.7" y="148.9" transform="rotate(-90 118.7 148.9)">GND</text>
<text x="123.6" y="145.5">BAT</text>
<text x="138.6" y="148">R6</text>
<text x="139.2" y="145.5">59m</text>
<text x="145.2" y="149.3">TestPoint</text>
<text x="146.2" y="148">TP6</text>
<text x="158" y="145.5">J12</text>
<text x="179.1" y="148.2">GNDD</text>
<text x="227.4" y="148.2">GNDD</text>
<text x="236" y="144.2">GND</text>
<text x="245.7" y="144.2">V+</text>
<text x="277.9" y="149.3">Conn_01x02_Female</text>
<text x="279.8" y="144.2">J3</text>
<text x="85.8" y="154.5">R2</text>
<text x="135.1" y="153" transform="rotate(-90 135.1 153)">TP5</text>
<text x="139" y="155.8">C2</text>
<text x="236" y="150.5">SET</text>
<text x="245" y="150.5">DIV</text>
<text x="283.4" y="151.9">J4</text>
<text x="84.5" y="157.1" transform="rotate(-90 84.5 157.1)">2.2k</text>
<text x="132.8" y="158" transform="rotate(-90 132.8 158)">TestPoint</text>
<text x="139.1" y="158.1">22u</text>
<text x="272.4" y="156.9">Conn_01x01_Female</text>
<text x="278.5" y="159.5">J5</text>
<text x="81.3" y="165.9">GNDD</text>
<text x="102.9" y="164.7">GNDD</text>
<text x="115.6" y="164.7">GNDD</text>
<text x="133.4" y="164.7">GNDD</text>
<text x="265.5" y="163.4">GNDD</text>
<text x="179.1" y="168.5">SW1</text>
<text x="179.1" y="170.8">SW_Push</text>
<text x="62.9" y="177.5">Conn_01x06</text>
<text x="67.2" y="175.2">J8</text>
<text x="133.7" y="191.1">Conn_01x03</text>
<text x="137.6" y="188.6">J7</text>
<text x="165.3" y="189.8">R7</text>
<text x="139.9" y="192.8">3</text>
<text x="164.9" y="192.1">330</text>
<text x="101" y="200.1">R3</text>
<text x="101.2" y="202.4">2.2k</text>
<text x="125.1" y="201.4">Conn_01x03</text>
<text x="127.2" y="203.9">J6</text>
<text x="161.9" y="202.8">C3</text>
<text x="180.2" y="198.9">TP1</text>
<text x="180.4" y="201.3">TestPoint</text>
<text x="289.6" y="201.5">SW3</text>
<text x="289.6" y="203.8">SW_Push</text>
<text x="162.1" y="205.1">0.1u</text>
<text x="167.8" y="207.7">BT1</text>
<text x="85.8" y="211.5">TestPoint</text>
<text x="90.9" y="213.9">TP3</text>
<text x="109.9" y="214.1">R4</text>
<text x="136.6" y="214.1">R5</text>
<text x="168" y="210.3">Cell1</text>
<text x="180.2" y="212.9">TP2</text>
<text x="180.4" y="215.2">TestPoint</text>
<text x="109.9" y="216.4">5M</text>
<text x="136.6" y="216.4">5M</text>
<text x="283.3" y="218">GNDD</text>
<text x="96.6" y="225.6">GNDD</text>
<text x="110.7" y="225.3">CSD17307Q5A</text>
<text x="115.7" y="223">Q1</text>
<text x="125.8" y="223">Q2</text>
<text x="120.8" y="228.1">CSD17307Q5A</text>
</g>
<g font-size="1.8">
<text x="71.1" y="185.2">BQ29707_P4</text>
<text x="71.1" y="182.7">BQ29707_P5</text>
<text x="71.1" y="180.1">BQ29707_P6</text>
<text x="142.2" y="185.2">BQ29707_P6</text>
<text x="71.1" y="190.3">BQ29707_P2</text>
<text x="71.1" y="187.7">BQ29707_P3</text>
<text x="71.1" y="192.8">BQ29707_P1</text>
<text x="106.1" y="195.4">BQ29707_P2</text>
<text x="115" y="192.8">BQ29707_P1</text>
<text x="143.5" y="195.4">BQ29707_P5</text>
<text x="122.9" y="208.9" transform="rotate(-90 122.9 208.9)">BQ29707_P3</text>
<text x="142" y="211.4" transform="rotate(-90 142 211.4)">BQ29707_P4</text>
</g>
</svg>
